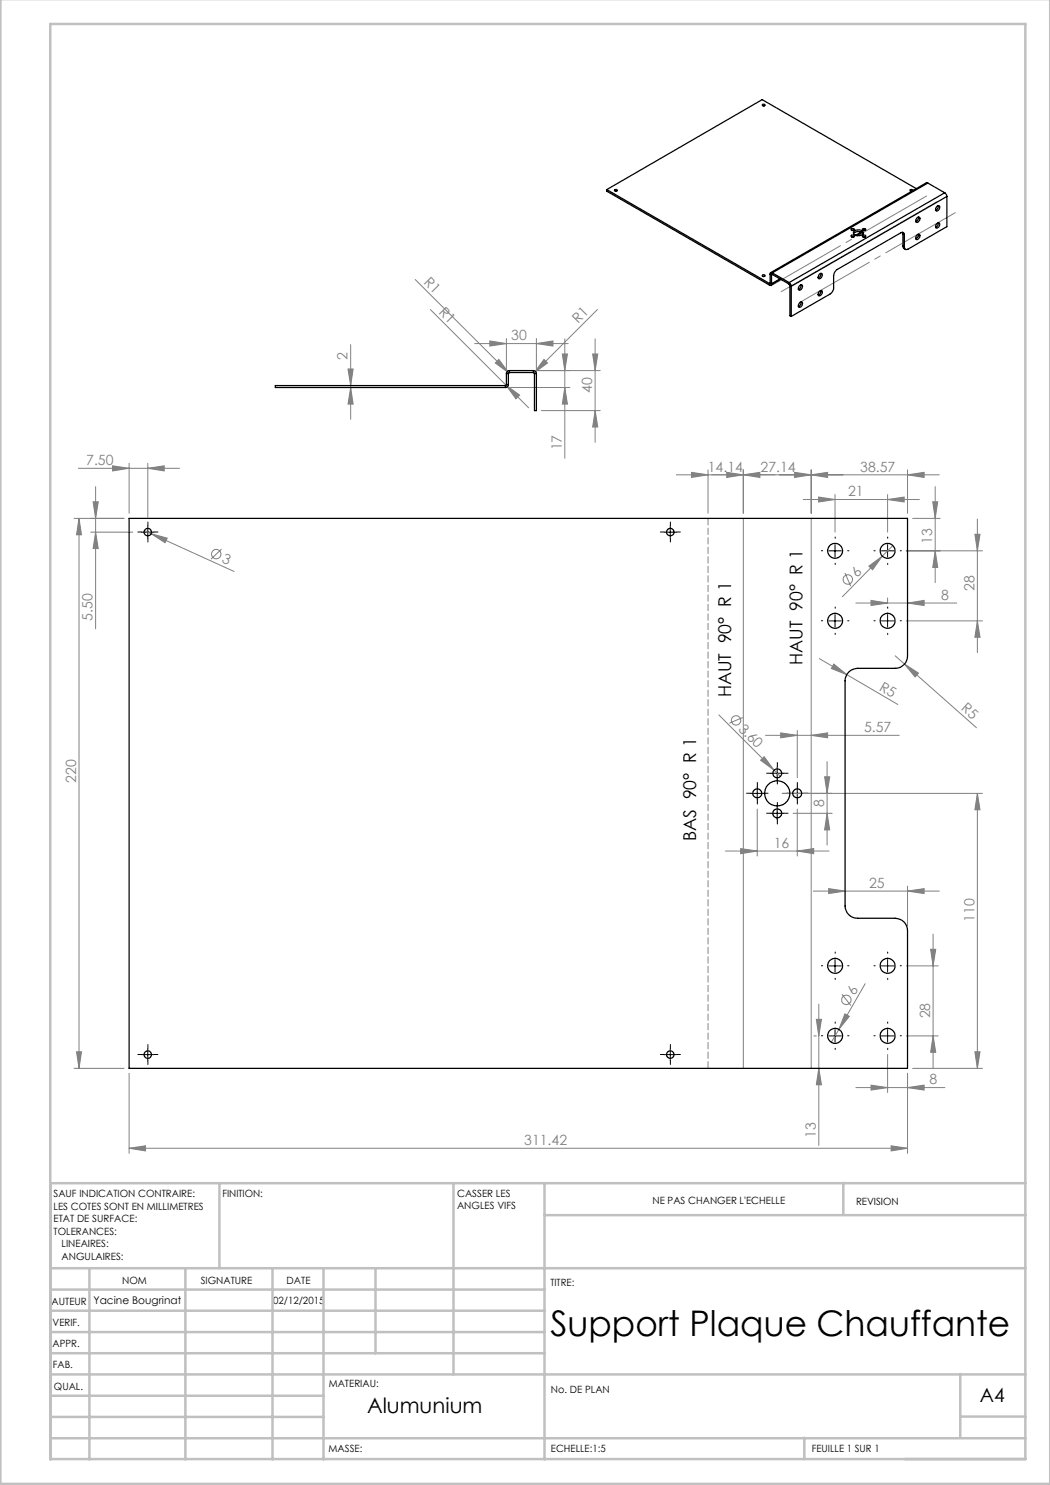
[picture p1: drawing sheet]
<svg xmlns="http://www.w3.org/2000/svg" width="210mm" height="297mm" viewBox="0 0 210 297" stroke-linecap="round" stroke-linejoin="round" font-family="sans-serif">
<g fill="none" stroke="#808080" stroke-width=".2">
<path d="M83 55.9l18.9 18.8M69.6 73.8h1l-.5 3.3zM70.1 77.5l.5 3.3h-1zM70.1 68.9v15M86.1 61.9l15.1 15.1M94.9 68.7h18.7M98 68.2l3.3 .5-3.3 .5zM99.1 72.6l.7-.7 1.9 2.7zM101.2 77l2.7 2-.7 .8zM101.2 77l4.5 4.6M101.3 67.7v6M102.1 77.5h11.9"/>
<path d="M107.3 68.7l3.3-.5v1zM107.3 67.7v6M107.7 74.1h12.4M108.8 71.9l.7 .7-2.7 2zM112.5 70.8h1l-.5 3.3zM113 67.8v23.8M113 77.5l.5 3.3h-1zM118.5 70.8h1.1l-.6 3.3zM119 67.8v20.7M119.5 61.9l-12.8 12.8M15.7 93.7h20.2M19.1 97.3v28.5"/>
<path d="M22.5 93.2l3.3 .5-3.3 .5zM25.8 92.7v10M29.6 93.7l3.2-.5v1zM29.6 92.7v10.7M108.3 82.1h11.8M119 82.1l.6 3.3h-1.1zM135.3 95h52.6M138.3 94.5l3.3 .5-3.3 .5zM141.6 94v8.7M145.3 94.5l3.4 .5-3.4 .5zM148.7 95l3.3-.5v1zM148.7 94v8.7"/>
<path d="M158.9 94.5l3.3 .5-3.3 .5zM160.7 99.9h23.2M162.2 95l3.3-.5v1zM162.2 94v8.7M163.7 99.4l3.3 .5-3.3 .5zM167 98.9v7.5M177.5 99.9l3.3-.5v1zM177.5 98.9v7.5M181.5 95l3.3-.5v1zM181.5 94v8.7M187 97.3v19.2M14.8 103.7h10"/>
<path d="M15.8 103.7l.5 3.3h-1zM15.8 103.7v110M18.1 106.4h8.5M18.6 100.4h1l-.5 3.3zM19.1 106.4l.5 3.3h-1zM28.9 106.1l1.3 .6M30.2 106.7l3.2 .9-.4 .9zM30.2 106.7l16.6 7.6M44.3 109.8l-2.1 2M148.7 103.7v110M162.2 103.7v110M169 114.6l1.1 2.6"/>
<path d="M173.8 113.2l2.7-2-2 2.7zM176.5 111.2l-8 8.1M177.5 119.6v.8M178.6 109.1l-2.1 2.1M181.3 110.2h15.2M182.5 103.7h5.5M186.5 100.4h1l-.5 3.3zM187 110.2l.5 3.3h-1zM195 106.9h1l-.5 3.3zM195.5 103.8v26.7M163.9 131.7l15.7 9.2M166.8 132.8l2.6 2.1-3.1-1.2z"/>
<path d="M171.2 120.6h20.1M174.2 120.1l3.3 .5-3.3 .5zM179 131.2l1.9 1.6M180.9 132.8l2.8 1.8-.7 .8zM180.9 132.8l14.4 12.8M181.3 124.2h15.2M181.5 120.6l3.3-.5v1zM195.5 124.2l.5 3.3h-1zM143.8 143l12.3 12.3M148.6 143.5l-2.7 1.1M152.1 152l.7-.7 2 2.7zM153.1 147.1h26.7"/>
<path d="M156.1 146.6l3.4 .5-3.4 .5zM156.5 158.7h40M159.5 146.1v9.4M162.2 147.1l3.3-.5v1zM164.9 155.4h1l-.5 3.3zM165.4 152.3v16.7M195.5 158.7l.5 3.3h-1zM195.5 158.7v55M145.1 170.2h20.7M148.1 169.7l3.3 .5-3.3 .5zM151.4 161.8v9.4M158.6 162.7h7.8"/>
<path d="M159.5 170.2l3.2-.5v1zM159.5 161.8v9.4M162.7 178.2h25.2M165.4 162.7l.5 3.3h-1zM165.7 177.7l3.3 .5-3.3 .5zM181.5 178.2l3.3-.5v1zM181.5 177.2v8M168.4 198.9l1.8 2.2M173 196.7l-5.2 9.2M181.3 193.2h6.3M186.1 189.9h1l-.5 3.3zM186.6 186.8v26.7"/>
<path d="M14.8 213.7h10M15.3 210.4h1l-.5 3.3zM25.8 214.7v16M162.8 207.2h.5M163.3 203.9h1l-.5 3.3zM163.8 213.7l.5 3.3h-1zM163.8 200.8v28.3M167.8 205.9l-1.5 2.6M169 202.8l.9 .5-2.1 2.6zM171.2 217.5h17.8M174.2 217l3.3 .5-3.3 .5zM177.5 210.9v7.6"/>
<path d="M181.3 207.2h6.3M181.5 217.5l3.3-.5v1zM181.5 214.7v16M182.5 213.7h14M186.6 207.2l.5 3.3h-1zM195 210.4h1l-.5 3.3zM25.8 229.7l3.3-.5v1zM25.8 229.7h155.7M178.2 229.2l3.3 .5-3.3 .5z"/>
<circle cx="43.2" cy="110.8" r=".94"/>
<circle cx="169.6" cy="115.9" r=".95"/>
<circle cx="147.2" cy="144.1" r=".94"/>
<circle cx="169.3" cy="200" r=".93"/>
</g>
<g fill="none" stroke="#000" stroke-width=".2" stroke-dasharray="30.5 1.3 1.3 1.3">
<path d="M28.3 106.4h-.7M29.6 105.2v-.8M29.6 107.7v.7M30.8 106.4h.8M132.8 106.4h-.7M134.1 105.2v-.8M134.1 107.7v.7M135.3 106.4h.8M164.5 110.2h-.2M167 107.7v-.3M167 112.7v.2M169.5 110.2h.3"/>
<path d="M175 110.2h-.2M177.5 107.7v-.3M177.5 112.7v.2M180 110.2h.3M164.5 124.2h-.2M167 121.7v-.3M167 126.7v.2M169.5 124.2h.3M175 124.2h-.2M177.5 121.7v-.3M177.5 126.7v.2M180 124.2h.3"/>
<path d="M150.2 158.7h-.9M151.5 157.4v-.9M151.5 159.9v.9M152.7 158.7h.9M154.2 154.7h-.9M155.5 153.4v-.9M155.5 155.9v.9M156.7 154.7h.9M158.2 158.7h-.9M159.5 157.4v-.9M159.5 159.9v.9M160.7 158.7h.9"/>
<path d="M154.2 162.7h-.9M155.5 161.4v-.9M155.5 163.9v.9M156.7 162.7h.9M164.5 193.2h-.2M167 190.7v-.3M167 195.7v.2M169.5 193.2h.3M175 193.2h-.2M177.5 190.7v-.3M177.5 195.7v.2M180 193.2h.3"/>
<path d="M28.3 210.9h-.7M29.6 209.7v-.8M29.6 212.2v.7M30.8 210.9h.8M132.8 210.9h-.7M134.1 209.7v-.8M134.1 212.2v.7M135.3 210.9h.8M164.5 207.2h-.2M167 204.7v-.3M167 209.7v.2M169.5 207.2h.3"/>
<path d="M175 207.2h-.2M177.5 204.7v-.3M177.5 209.7v.2M180 207.2h.3"/>
</g>
<g fill="none" stroke="#000" stroke-width=".2">
<path d="M28.3 106.4h2.5M29.6 105.2v2.5M132.8 106.4h2.5M134.1 105.2v2.5M165.8 110.2h2.5M167 108.9v2.5M176.3 110.2h2.5M177.5 108.9v2.5M165.8 124.2h2.5M167 122.9v2.5M176.3 124.2h2.5M177.5 122.9v2.5"/>
<path d="M150.2 158.7h2.5M151.4 157.4v2.5M154.2 154.7h2.5M155.4 153.4v2.5M158.2 158.7h2.5M159.5 157.4v2.5M154.2 162.7h2.5M155.4 161.4v2.5M165.8 193.2h2.5M167 191.9v2.5M176.3 193.2h2.5M177.5 191.9v2.5"/>
<path d="M28.3 210.9h2.5M29.6 209.7v2.5M132.8 210.9h2.5M134.1 209.7v2.5M165.8 207.2h2.5M167 205.9v2.5M176.3 207.2h2.5M177.5 205.9v2.5"/>
</g>
<path d="M141.6 103.7v110" fill="none" stroke="#808080" stroke-width=".2" stroke-dasharray="1.3 .6" stroke-dashoffset="-.1"/>
<g fill="none" stroke="#c0c0c0" stroke-width=".5">
<path d="M.1 -.1v296.9h209.9v-296.9M10.1 4.8h195v287h-195zM43.9 236.6v17M90.7 236.6v38.3M108.9 236.6v55.3M168.7 236.6v6.3M205.1 236.6h-195v55.3M10.1 253.6h195M10.1 257.9h98.8M17.9 253.6v38.3M37.1 253.6v38.3M54.5 253.6v38.3"/>
<path d="M64.7 253.6v38.3M75.1 253.6v17M108.9 243h96.2M10.1 270.6h98.8M10.1 266.4h98.8M10.1 262.1h98.8M10.1 279.1h54.6M10.1 274.9h195M192.1 274.8v12.7M10.1 287.7h195M10.1 283.4h54.6M160.9 287.5v4.3"/>
<path d="M192.1 283.3h13"/>
</g>
<path d="M154.2 57.2l31.1-18M156.2 58.3l31.1-17.9M159.9 60.5l31.2-18" fill="none" stroke="#808080" stroke-width=".2" stroke-dasharray="30.5 1.3 1.3 1.3" stroke-dashoffset="14.4"/>
<g fill="#808080">
<path d="M101.2 77l2.7 2-.7 .8z"/>
<path d="M99.1 72.6l.7-.7 1.9 2.7z"/>
<path d="M152.1 152l.7-.7 2 2.7z"/>
<path d="M108.8 71.9l.7 .7-2.7 2z"/>
<path d="M173.8 113.2l2.7-2-2 2.7z"/>
<path d="M169 202.8l.9 .5-2.1 2.6z"/>
<path d="M180.9 132.8l2.8 1.8-.7 .8z"/>
<path d="M166.8 132.8l2.6 2.1-3.1-1.2z"/>
<path d="M30.2 106.7l3.2 .9-.4 .9z"/>
<path d="M159.5 170.2l3.2-.5v1zM148.1 169.7l3.3 .5-3.3 .5zM29.6 93.7l3.2-.5v1zM22.5 93.2l3.3 .5-3.3 .5z"/>
<path d="M25.8 229.7l3.3-.5v1zM178.2 229.2l3.3 .5-3.3 .5zM174.2 217l3.3 .5-3.3 .5zM181.5 217.5l3.3-.5v1zM158.9 94.5l3.3 .5-3.3 .5zM181.5 95l3.3-.5v1zM145.3 94.5l3.4 .5-3.4 .5zM162.2 95l3.3-.5v1zM163.7 99.4l3.3 .5-3.3 .5zM177.5 99.9l3.3-.5v1zM174.2 120.1l3.3 .5-3.3 .5zM181.5 120.6l3.3-.5v1zM156.1 146.6l3.4 .5-3.4 .5zM162.2 147.1l3.3-.5v1zM165.7 177.7l3.3 .5-3.3 .5zM181.5 178.2l3.3-.5v1zM98 68.2l3.3 .5-3.3 .5zM107.3 68.7l3.3-.5v1z"/>
<path d="M19.1 106.4l.5 3.3h-1zM18.6 100.4h1l-.5 3.3zM165.4 162.7l.5 3.3h-1zM164.9 155.4h1l-.5 3.3z"/>
<path d="M113 77.5l.5 3.3h-1zM112.5 70.8h1l-.5 3.3z"/>
<path d="M15.8 103.7l.5 3.3h-1zM15.3 210.4h1l-.5 3.3zM163.3 203.9h1l-.5 3.3zM163.8 213.7l.5 3.3h-1zM186.1 189.9h1l-.5 3.3zM186.6 207.2l.5 3.3h-1zM195 106.9h1l-.5 3.3zM195.5 124.2l.5 3.3h-1zM186.5 100.4h1l-.5 3.3zM187 110.2l.5 3.3h-1zM195.5 158.7l.5 3.3h-1zM195 210.4h1l-.5 3.3zM69.6 73.8h1l-.5 3.3zM70.1 77.5l.5 3.3h-1zM118.5 70.8h1.1l-.6 3.3zM119 82.1l.6 3.3h-1.1z"/>
<path d="M138.3 94.5l3.3 .5-3.3 .5zM148.7 95l3.3-.5v1z"/>
</g>
<g fill="none" stroke="#000" stroke-width=".25">
<path d="M121.4 37.9v.3l32.5 18.8M121.4 37.9l32.5 18.8M122.9 38a.27 .27 0 0 1 .3-.1 .27 .27 0 0 1 .2 .3h-.4zM123.1 38.2h.2M152.5 20.9l.5 .1a.25 .25 0 0 1-.3 .2 .25 .25 0 0 1-.2-.3zM152.6 21.2h.2M182.2 38.2h.2M182.6 38.1a.31 .31 0 0 0-.3-.2 .31 .31 0 0 0-.3 .2l.4 .1M183.2 37.7l-30.8-17.8-31 18M185.6 36.6h-.4l-31.1 17.9M185.6 36.6l-31.2 18M185.6 36.6l3.3 2"/>
<path d="M188.9 38.6l.5 .7M188.9 38.6l-31.1 17.9M189.4 39.3v6l-7.8 4.5a.44 .44 0 0 1-.5 .1 .44 .44 0 0 1-.2-.5M189.4 39.3l-31.1 18M152.5 55l.5 .1a.25 .25 0 0 1-.3 .2 .25 .25 0 0 1-.2-.3zM152.6 55.3h.2M153.9 56.7v.3M154 56.6l-.1 .1M154 54.8l.3 .2M154 56.6l.3 .2M154 54.8v1.8M154.3 56.8a.26 .26 0 0 1-.1 .2 .26 .26 0 0 1-.3 0"/>
<path d="M154.3 55v1.8M154.4 54.6a.25 .25 0 0 0-.3-.1 .25 .25 0 0 0-.1 .3M154.4 54.9l-.1 .1M154.4 54.6l3.4 1.9M154.4 54.6v.3M154.4 54.9l3.4 1.9M156 55.8l-1.7 1M156.2 55.9l-2 1.1M157.8 56.5l.5 .8M157.8 56.8l.2 .3M157.8 56.5v.3M158 57.1l.3 .2"/>
<path d="M158 57.1v6l.3 .2M158.3 57.3v6M159.9 57.1a.35 .35 0 0 1 .6-.1 .35 .35 0 0 1-.1 .6 .4 .4 0 0 1-.3 .4 .4 .4 0 0 1-.4-.3zM160.2 57a.83 .83 0 0 1-.5 .9M163.8 58.4a.36 .36 0 0 1 .4-.3 .36 .36 0 0 1 .3 .5 .51 .51 0 0 1-.3 .4 .51 .51 0 0 1-.5 0zM163.9 54.9a.35 .35 0 0 1 .5-.2 .35 .35 0 0 1 0 .6 .4 .4 0 0 1-.3 .4 .4 .4 0 0 1-.5-.2zM164.2 54.7a.87 .87 0 0 1-.5 .9M164.2 58.1a.87 .87 0 0 1-.5 .9M170.3 45.8a.33 .33 0 0 1 .4-.1 .33 .33 0 0 1 .2 .3 .32 .32 0 0 1-.5 .1 .32 .32 0 0 1-.1-.3zM170.3 47.1a.33 .33 0 0 1 .4-.1 .33 .33 0 0 1 .2 .3 .32 .32 0 0 1-.5 .1 .32 .32 0 0 1-.1-.3zM170.3 47.4h.5M170.3 46.1h.5"/>
<path d="M170.6 47.3l-.1 .1M170.7 46.4a1.16 1.16 0 0 1 2 .3 1.21 1.21 0 0 1-2-.2zM170.7 46.7a1.32 1.32 0 0 1 1.9 0M172.3 46.4l-1.2 .7M172.4 46.5l-1 .6M172.5 47.1a.35 .35 0 0 1 .4-.1 .35 .35 0 0 1 .2 .3 .35 .35 0 0 1-.4 .1 .35 .35 0 0 1-.2-.3zM172.5 45.8a.35 .35 0 0 1 .4-.1 .35 .35 0 0 1 .2 .3 .35 .35 0 0 1-.4 .1 .35 .35 0 0 1-.2-.3zM172.6 47.4h.4M172.6 46.1h.4M172.9 46l-.1 .1M180.5 46.5l.1 .3M180.6 49.2l.1 .4 .4 .3"/>
<path d="M180.6 46.8l.3 .2M180.6 49.2l.3 .2M180.6 46.8v2.4M180.9 47a.44 .44 0 0 0-.3-.5 .44 .44 0 0 0-.4 .1l-12.8 7.3a1.6 1.6 0 0 0-.7 1.2v2.5a1.6 1.6 0 0 1-.7 1.2l-7.7 4.5M180.9 47v2.4M183.4 47a.36 .36 0 0 1 .5-.1 .36 .36 0 0 1 0 .5 .45 .45 0 0 1-.2 .5 .45 .45 0 0 1-.5-.1zM183.4 43.6a.36 .36 0 0 1 .5-.1 .36 .36 0 0 1 0 .5 .43 .43 0 0 1-.2 .5 .43 .43 0 0 1-.5-.2zM183.7 43.4a.95 .95 0 0 1-.5 .9M183.7 46.8a.95 .95 0 0 1-.5 1M187.3 44.9a.35 .35 0 0 1 .4-.4 .35 .35 0 0 1 .2 .5 .51 .51 0 0 1-.2 .5 .51 .51 0 0 1-.6 0zM187.4 41.3a.35 .35 0 0 1 .5-.1 .35 .35 0 0 1 0 .5 .4 .4 0 0 1-.3 .5 .4 .4 0 0 1-.5-.3zM187.6 41.1a.83 .83 0 0 1-.5 .9"/>
<path d="M187.6 44.6a.77 .77 0 0 1-.5 .9M101.1 77.1v.4M101.1 77.1h-46v.4h46M101.3 76.9l-.2 .2M101.3 74.7h.4M101.3 76.9h.4M101.3 74.7v2.2M101.7 76.9a.6 .6 0 0 1-.6 .6M101.7 74.7v2.2M101.9 74.1a.6 .6 0 0 0-.6 .6M101.9 74.5l-.2 .2M101.9 74.1v.4"/>
<path d="M101.9 74.1h4.8M101.9 74.5h4.8M106.7 74.1a.6 .6 0 0 1 .6 .6M106.7 74.5l.2 .2M106.7 74.1v.4M106.9 74.7h.4M106.9 74.7v7.4h.4v-7.4M159.9 60.6a.35 .35 0 0 1 .6-.2 .35 .35 0 0 1-.1 .6 .4 .4 0 0 1-.3 .4 .4 .4 0 0 1-.4-.2zM160.2 60.4a.77 .77 0 0 1-.5 .9M25.8 103.7h155.7v27.5a2.47 2.47 0 0 1-2.5 2.5h-7.5a2.53 2.53 0 0 0-2.5 2.5v45a2.47 2.47 0 0 0 2.5 2.5h7.5a2.47 2.47 0 0 1 2.5 2.5v27.5h-155.7z"/>
<circle cx="29.6" cy="106.4" r=".75"/>
<circle cx="134" cy="106.4" r=".75"/>
<circle cx="167" cy="110.2" r="1.48"/>
<circle cx="177.5" cy="110.2" r="1.49"/>
<circle cx="167" cy="124.2" r="1.5"/>
<circle cx="177.5" cy="124.2" r="1.51"/>
<circle cx="151.5" cy="158.7" r=".9"/>
<circle cx="155.4" cy="158.7" r="2.52"/>
<circle cx="155.4" cy="154.7" r=".91"/>
<circle cx="159.4" cy="158.7" r=".89"/>
<circle cx="155.4" cy="162.7" r=".91"/>
<circle cx="167" cy="193.2" r="1.5"/>
<circle cx="177.5" cy="193.2" r="1.51"/>
<circle cx="29.6" cy="210.9" r=".75"/>
<circle cx="134" cy="210.9" r=".75"/>
<circle cx="167" cy="207.2" r="1.5"/>
<circle cx="177.5" cy="207.2" r="1.51"/>
</g>
<text font-size="7.1" x="110.1" y="267.3">Support Plaque Chauffante</text>
<text font-size="4.2" x="73.4" y="282.6">Alumunium</text>
<text font-size="3.9" x="196" y="280.4">A4</text>
<g font-size="3.5">
<text x="160.5" y="133" transform="rotate(-90 160.5 133)">HAUT 90° R 1</text>
<text x="146.2" y="139.5" transform="rotate(-90 146.2 139.5)">HAUT 90° R 1</text>
<text x="139.3" y="168.2" transform="rotate(-90 139.3 168.2)">BAS 90° R 1</text>
</g>
<g font-size="2.8" fill="#808080">
<text x="84.6" y="56.6" transform="rotate(45 84.6 56.6)">R1</text>
<text x="87.6" y="62.6" transform="rotate(45 87.6 62.6)">R1</text>
<text x="115.6" y="64.9" transform="rotate(-45 115.6 64.9)">R1</text>
<text x="102.2" y="68.1">30</text>
<text x="69.5" y="72" transform="rotate(-90 69.5 72)">2</text>
<text x="118.4" y="78.6" transform="rotate(-90 118.4 78.6)">40</text>
<text x="17.2" y="93">7.50</text>
<text x="112.4" y="90.1" transform="rotate(-90 112.4 90.1)">17</text>
<text x="141.6" y="94.3">14.14</text>
<text x="152.1" y="94.3">27.14</text>
<text x="172" y="94.3">38.57</text>
<text x="169.6" y="99.3">21</text>
<text x="44.2" y="112.4" transform="rotate(24 44.2 112.4)">3</text>
<text x="186.4" y="108.7" transform="rotate(-90 186.4 108.7)">13</text>
<text x="171.4" y="115.5" transform="rotate(-45 171.4 115.5)">6</text>
<text x="188.2" y="120">8</text>
<text x="194.9" y="118.2" transform="rotate(-90 194.9 118.2)">28</text>
<text x="18.5" y="124.2" transform="rotate(-90 18.5 124.2)">5.50</text>
<text x="175.7" y="137.9" transform="rotate(30 175.7 137.9)">R5</text>
<text x="192.1" y="141.9" transform="rotate(41 192.1 141.9)">R5</text>
<text x="147.6" y="145.9" transform="rotate(45 147.6 145.9)">3.60</text>
<text x="172.8" y="146.4">5.57</text>
<text x="15.2" y="156.6" transform="rotate(-90 15.2 156.6)">220</text>
<text x="164.8" y="161.5" transform="rotate(-90 164.8 161.5)">8</text>
<text x="154.8" y="169.6">16</text>
<text x="173.8" y="177.6">25</text>
<text x="194.9" y="184.4" transform="rotate(-90 194.9 184.4)">110</text>
<text x="171" y="199.2" transform="rotate(-60 171 199.2)">6</text>
<text x="186" y="203.7" transform="rotate(-90 186 203.7)">28</text>
<text x="185.9" y="216.9">8</text>
<text x="163.2" y="227.5" transform="rotate(-90 163.2 227.5)">13</text>
<text x="104.8" y="229">311.42</text>
</g>
<text font-size="2.1" x="18.7" y="260.7">Yacine Bougrinat</text>
<g font-size="2">
<text x="10.7" y="239.5">SAUF INDICATION CONTRAIRE:</text>
<text x="44.5" y="239.5">FINITION:</text>
<text x="91.4" y="239.4">CASSER LES</text>
<text x="10.7" y="242">LES COTES SONT EN MILLIMETRES</text>
<text x="10.7" y="244.5">ETAT DE SURFACE:</text>
<text x="91.4" y="241.9">ANGLES VIFS</text>
<text x="130.5" y="240.8">NE PAS CHANGER L'ECHELLE</text>
<text x="171.2" y="241">REVISION</text>
<text x="10.7" y="247">TOLERANCES:</text>
<text x="12.3" y="249.5">LINEAIRES:</text>
<text x="12.3" y="252">ANGULAIRES:</text>
<text x="24.4" y="256.9">NOM</text>
<text x="40.1" y="256.8">SIGNATURE</text>
<text x="57.3" y="256.8">DATE</text>
<text x="110.1" y="257.1">TITRE:</text>
<text x="10.3" y="260.9">AUTEUR</text>
<text x="54.6" y="260.8">02/12/2015</text>
<text x="10.5" y="269.3">APPR.</text>
<text x="10.5" y="265.2">VERIF.</text>
<text x="10.6" y="273.6">FAB.</text>
<text x="10.8" y="278">QUAL.</text>
<text x="65.8" y="277.4">MATERIAU:</text>
<text x="110.2" y="278.5">No. DE PLAN</text>
<text x="65.7" y="290.4">MASSE:</text>
<text x="110.2" y="290.5">ECHELLE:1:5</text>
<text x="162.4" y="290.4">FEUILLE 1 SUR 1</text>
</g>
</svg>
